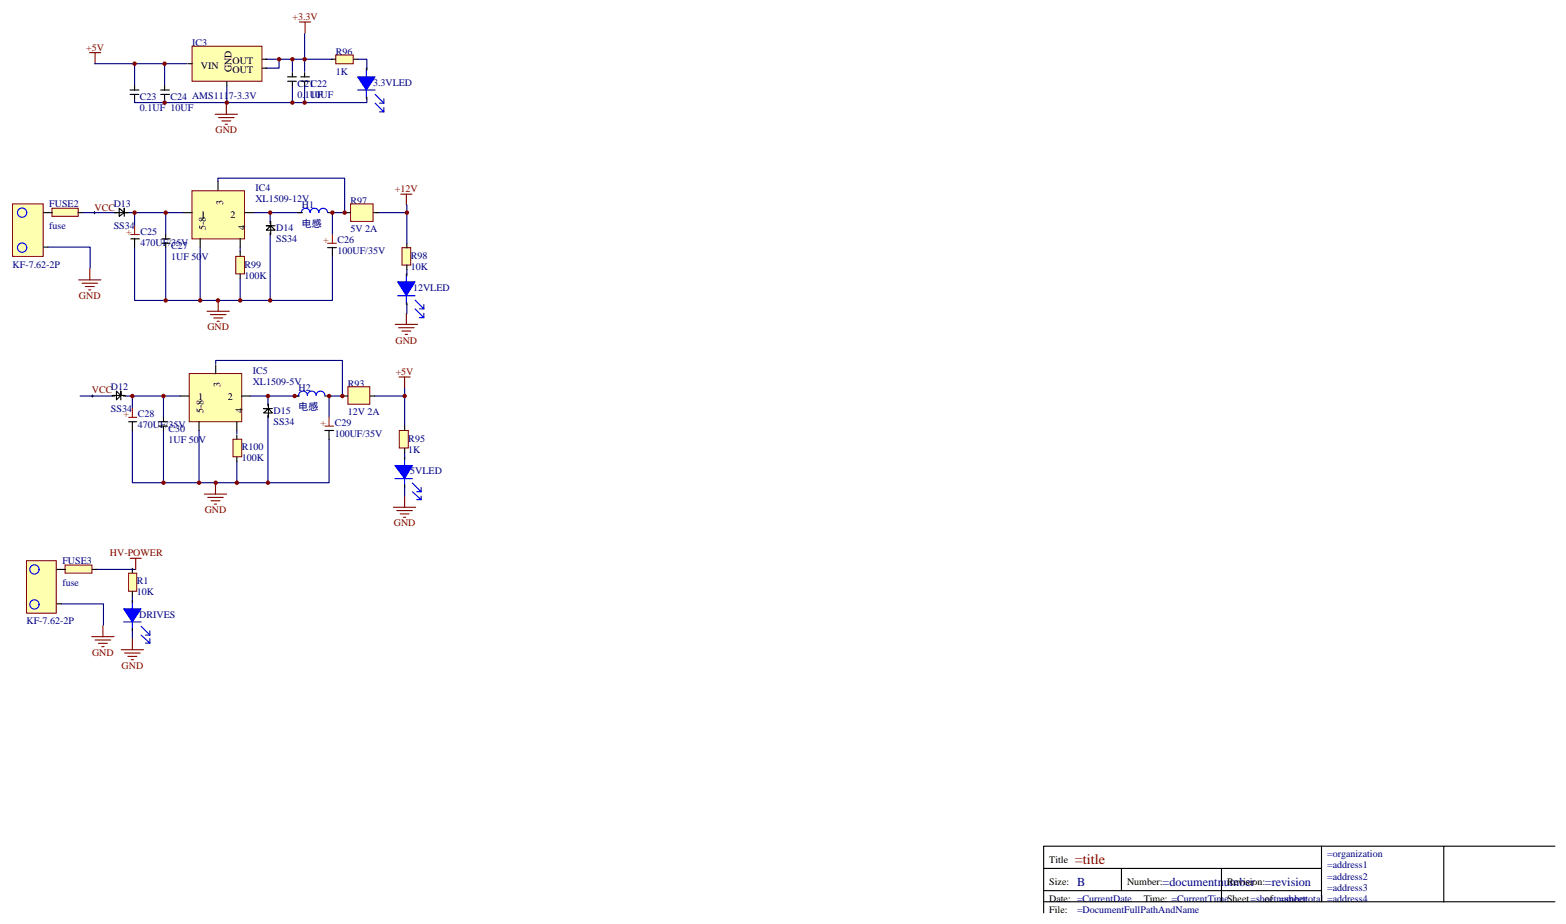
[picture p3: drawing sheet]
<svg xmlns="http://www.w3.org/2000/svg" width="497mm" height="293mm" viewBox="0 0 497 293" stroke-linecap="round" stroke-linejoin="round" font-family="sans-serif">
<path d="M331.3 275.6h88.2M356 275.6v7.1M387.7 275.6v10.6M419.5 268.6v17.6M458.3 268.6h-127v21.1M493.6 268.6h-35.3v17.6M331.3 286.2h162.3M331.3 282.7h88.2" fill="none" stroke="#000" stroke-width=".35"/>
<g fill="none" stroke="#800000" stroke-width=".35">
<path d="M28.4 16.7h3.5M30.2 16.7v3.5M95.1 7h3.5M96.8 7v3.5M68.3 36.3h7.1M69.4 37.3h4.9M70.4 38.4h2.9M71.5 39.4h.7M71.9 32.7v3.6M127.2 61.6h3.6M129 61.6v3.6M25 88.8h7"/>
<path d="M26 89.9h5M27.1 90.9h2.8M28.2 92h.7M28.5 85.3v3.5M65.7 98.8h7.1M66.8 99.9h4.9M69.3 95.3v3.5M129 99.4v3.6M67.9 100.9h2.8M68.9 102h.7M125.5 103h7M126.5 104h5"/>
<path d="M126.7 119.7h3.5M127.6 105.1h2.8M128.4 119.7v3.5M128.6 106.1h.7M64.9 156.8h7M65.9 157.9h5M67 158.9h2.8M68.1 160h.7M68.4 153.3v3.5M128.4 157.5v3.5M41.3 177.2h3.5M43.1 177.2v3.5"/>
<path d="M124.9 161h7.1M126 162.1h4.9M127 163.1h2.8M128.1 164.2h.7M32.7 198.5v3.6M29.1 202.1h7.1M30.2 203.1h4.9M31.3 204.2h2.8M32.3 205.2h.7M38.5 206.2h7M39.5 207.3h5M40.6 208.3h2.8"/>
<path d="M41.7 209.4h.7M42 202.7v3.5"/>
</g>
<path d="M29.7 67.5h.7M30 67.1v.7M29 125.7h.7M29.3 125.3v.7" fill="none" stroke="#000" stroke-width=".32"/>
<g fill="none" stroke="#000080" stroke-width=".35">
<path d="M84.3 18.8h21.2M88.6 18.8v2.8h-4.3M92.8 18.8v3.9M96.7 10.7v12M113.6 18.8h2.9v2.8M30 20.2h29.3M42.7 31.5v1.1h9.5M42.7 20.2v7.1M52.2 31.5v1.1h64.3v-1.1M52.2 20.2v7.1M72 27.3v5.3M92.8 27.3v5.3"/>
<path d="M96.7 27.3v5.3M69.2 57.6v-1h40.2v10.9h-3.9v7M15.2 78.4h13.4v6.7M26.1 67.5h10.3M41 67.5h1.7M42.7 78.4v17h62.8v-14.2M52.6 67.5v7M52.6 78.4v17M58.2 67.5h-15.5v4.2M63.5 78.4v17M76.2 78.4v1.4M80.5 67.5h15.1"/>
<path d="M85.8 67.5v2.8M85.8 74.5v20.9M109.4 67.5h.3M119.6 67.5h9.6M129.2 65v12.4M76.2 88.3v7.1M129.2 85.5v1.4M129.2 96.8v2.8M68.5 115.5v-1.1h40.2v11.3h-4.2v6.7M25.4 125.7h10.3M39.9 125.7h2.1M42 136.6v16.6h62.5v-13.7"/>
<path d="M51.9 125.7v6.7M51.9 136.6v16.6M57.2 125.7h-15.2v3.9M63.2 136.6v16.6M75.2 136.6v1.1M79.4 125.7h15.5M85.1 125.7v2.5M85.1 132.4v20.8M108.7 125.7h.3M118.9 125.7h9.5M128.4 123.2v12M75.2 146.5v6.7"/>
<path d="M128.4 143.7v1.4M128.4 154.6v2.8M19.4 191.7h13.4v6.7M30.4 180.7h12.7M42 189.2v1.4M42 200.1v2.5"/>
</g>
<path d="M61 14.7h22.2v11.1h-22.2z" fill="#ffffb0" stroke="#800000" stroke-width=".32"/>
<path d="M83.3 18.8h1.4M59.7 20.2h1.3M72 25.9v1.4M83.3 21.6h1.4M95.5 25.8h2.7M95.5 24.4h2.7M96.7 23v1.4M96.7 25.9v1.4" fill="none" stroke="#000" stroke-width=".35"/>
<path d="M106.6 17.5h5.5v2.7h-5.5z" fill="#ffffb0" stroke="#800000" stroke-width=".32"/>
<g fill="none" stroke="#000" stroke-width=".35">
<path d="M105.2 18.8h1.4M112.2 18.8h1.4M41.3 30h2.8M41.3 28.6h2.8M42.7 27.3v1.4M42.7 30.1v1.4M51 30h2.8M51 28.6h2.8M52.2 27.3v1.4M52.2 30.1v1.4M91.3 25.8h2.8M91.3 24.4h2.8"/>
<path d="M92.8 23v1.4M92.8 25.9v1.4M116.5 21.6v.7M116.5 30.8v.7"/>
</g>
<path d="M113.5 28.6h5.6M116.3 21.6v9.7M119.1 30l2.7 2.7M119.1 32.7l2.7 2.8M120.5 32.7h1.3M120.5 35.5h1.3M121.8 31.3v1.4M121.8 34.1v1.4" fill="none" stroke="#00f" stroke-width=".35"/>
<path d="M113.5 24.4h5.6l-2.8 4.2z" fill="#00f" stroke="#00f" stroke-width=".32"/>
<path d="M60.9 60.5h16.7v15.3h-16.7z" fill="#ffffb0" stroke="#800000" stroke-width=".32"/>
<g fill="none" stroke="#000" stroke-width=".35">
<path d="M69.2 57.6v2.8M36.4 67.5h3M39.9 67.5h.7M40.9 67.5h-1.5l-1.6-1.4v2.6l1.6-1.2v-1.4v2.6M41.5 75.8h2.8M42.7 75.6v2.8M51.4 75.8h2.6M51.4 77.2h2.6M52.6 74.5v1.4M52.6 77v1.4M58.2 67.5h2.8M63.5 75.6v2.8"/>
<path d="M76.2 75.6v2.8M77.7 67.5h2.8M85.8 70.3v.7M85.8 73.8v.7M85.9 70.3v1.4l-1.4 1.3h2.8l-1.4-1.3h-1.4h2.8M85.9 71.7v2.7M104 78.6h2.8M105.5 78.5v2.7"/>
</g>
<path d="M41.5 74.4h2.8M42.7 71.7v2.8M104 77.2h2.8M105.5 74.5v2.8" fill="none" stroke="#f00" stroke-width=".35"/>
<path d="M74.8 81.4h2.8v5.5h-2.8z" fill="#ffffb0" stroke="#800000" stroke-width=".32"/>
<path d="M76.2 79.8v1.4M76.2 86.9v1.4" fill="none" stroke="#000" stroke-width=".35"/>
<path d="M127.6 78.6h2.8v5.6h-2.8z" fill="#ffffb0" stroke="#800000" stroke-width=".32"/>
<path d="M94.6 67.5h1.4M104.1 67.5h1.4M129.2 77.4v1.4M129.2 84.1v1.4M129.2 86.9v.7M129.2 96.1v.7" fill="none" stroke="#000" stroke-width=".35"/>
<path d="M104 67.4a1.39 1.39 0 0 0-1.4-1.3 1.39 1.39 0 0 0-1.4 1.4 1.39 1.39 0 0 0-1.4-1.4 1.39 1.39 0 0 0-1.4 1.4 1.39 1.39 0 0 0-1.4-1.4 1.39 1.39 0 0 0-1.3 1.4M126.2 93.9h5.6M129 86.9v9.8M131.8 95.3l2.7 2.7M131.8 98l2.7 2.8M133.2 98h1.3M134.5 96.7v1.3M134.5 99.4v1.4M133.2 100.8h1.3" fill="none" stroke="#00f" stroke-width=".35"/>
<path d="M126.2 89.4h5.6l-2.8 4.5z" fill="#00f" stroke="#00f" stroke-width=".32"/>
<path d="M111.3 64.7h7.1v5.6h-7.1z" fill="#ffffb0" stroke="#800000" stroke-width=".32"/>
<path d="M109.7 67.5h1.4M118.6 67.5h1.4" fill="none" stroke="#000" stroke-width=".35"/>
<path d="M4 64.7h9.7v16.7h-9.7z" fill="#ffffb0" stroke="#800000" stroke-width=".32"/>
<g fill="none" stroke="#00f" stroke-width=".35">
<path d="M8.5 78.6a1.48 1.48 0 0 0-2.1-1.3 1.48 1.48 0 0 0-.4 2.4 1.48 1.48 0 0 0 2.4-.6l.1-.5"/>
<circle cx="7" cy="67.5" r="1.47"/>
</g>
<path d="M13.8 78.4h1.4M13.8 67.5h1.4" fill="none" stroke="#000" stroke-width=".35"/>
<path d="M16.5 66.1h8.3v2.6h-8.3z" fill="#ffffb0" stroke="#800000" stroke-width=".32"/>
<path d="M15.2 67.5h1.4M24.8 67.5h1.3" fill="none" stroke="#000" stroke-width=".35"/>
<path d="M60.1 118.6h16.6v15.3h-16.6z" fill="#ffffb0" stroke="#800000" stroke-width=".32"/>
<g fill="none" stroke="#000" stroke-width=".35">
<path d="M68.5 115.8v2.8M35.6 125.5h2.8M35.7 125.7h.7M39.2 125.7h.7M39.7 125.5h-1.3l-1.4-1.4v2.8l1.4-1.4v-1.4v2.8M40.8 133.9h2.6M42 133.9v2.7M50.3 133.9h2.8M50.3 135.2h2.8M51.9 132.4v1.4M51.9 135.2v1.4M57.2 125.7h2.8"/>
<path d="M63.2 133.9v2.7M75.2 133.9v2.7M76.6 125.7h2.8M85.1 128.2v.7M85.1 131.7v.7M85.2 128.3v1.4l-1.5 1.4h2.8l-1.3-1.4h-1.5h2.8M85.2 129.7v2.8M103.1 136.6h2.8M104.5 136.7v2.8"/>
</g>
<path d="M40.8 132.5h2.6M42 129.6v2.8M103.1 135.2h2.8M104.5 132.4v2.8" fill="none" stroke="#f00" stroke-width=".35"/>
<path d="M74 139.4h2.7v5.6h-2.7z" fill="#ffffb0" stroke="#800000" stroke-width=".32"/>
<path d="M75.2 138v1.4M75.2 145.1v1.4" fill="none" stroke="#000" stroke-width=".35"/>
<path d="M126.7 136.6h2.9v5.6h-2.9z" fill="#ffffb0" stroke="#800000" stroke-width=".32"/>
<path d="M93.5 125.7h1.4M103.1 125.7h1.4M128.4 135.2v1.4M128.4 142.3v1.4M128.4 145.1v.7M128.4 153.9v.7" fill="none" stroke="#000" stroke-width=".35"/>
<path d="M97.6 125.5a1.39 1.39 0 0 0-1.4-1.4 1.39 1.39 0 0 0-1.4 1.4M103.1 125.5a1.39 1.39 0 0 0-1.4-1.4 1.39 1.39 0 0 0-1.3 1.4 1.39 1.39 0 0 0-1.4-1.4 1.39 1.39 0 0 0-1.4 1.4M125.3 151.9h5.6M128.4 145v9.7M130.9 153.3l2.8 2.8M130.9 156.1l2.8 2.5M132.3 156.1h1.4M132.3 158.6h1.4M133.7 154.7v1.4M133.7 157.5v1.1" fill="none" stroke="#00f" stroke-width=".35"/>
<path d="M125.3 147.7h5.6l-2.5 4.2z" fill="#00f" stroke="#00f" stroke-width=".32"/>
<path d="M110.4 122.7h7v5.6h-7z" fill="#ffffb0" stroke="#800000" stroke-width=".32"/>
<path d="M109 125.7h1.4M117.5 125.7h1.4" fill="none" stroke="#000" stroke-width=".35"/>
<path d="M8.4 178h9.5v16.6h-9.5z" fill="#ffffb0" stroke="#800000" stroke-width=".32"/>
<g fill="none" stroke="#00f" stroke-width=".35">
<circle cx="10.9" cy="191.8" r="1.48"/>
<circle cx="10.9" cy="180.7" r="1.48"/>
</g>
<path d="M18 191.7h1.4M18 180.7h1.4" fill="none" stroke="#000" stroke-width=".35"/>
<path d="M20.7 179.3h8.5v2.6h-8.5z" fill="#ffffb0" stroke="#800000" stroke-width=".32"/>
<path d="M19.4 180.7h1.4M29.3 180.7h1.4" fill="none" stroke="#000" stroke-width=".35"/>
<path d="M40.8 181.9h2.6v5.8h-2.6z" fill="#ffffb0" stroke="#800000" stroke-width=".32"/>
<path d="M42 180.4v1.4M42 187.8v1.4M42 190.6v.7M42 199.4v.7" fill="none" stroke="#000" stroke-width=".35"/>
<path d="M39.2 197.4h5.6M42 190.5v9.7M44.8 198.8l2.8 2.8M44.8 201.6l2.8 2.5M46.2 201.6h1.4M46.2 204.1h1.4M47.6 200.2v1.4M47.6 202.7v1.4" fill="none" stroke="#00f" stroke-width=".35"/>
<path d="M39.2 193.2h5.6l-2.8 4.2z" fill="#00f" stroke="#00f" stroke-width=".32"/>
<g fill="#800000">
<circle cx="42" cy="125.7" r=".71"/>
<circle cx="42.7" cy="20.2" r=".71"/>
<circle cx="42.7" cy="67.5" r=".71"/>
<circle cx="51.9" cy="153.2" r=".71"/>
<circle cx="51.9" cy="125.7" r=".71"/>
<circle cx="52.2" cy="32.6" r=".71"/>
<circle cx="52.2" cy="20.2" r=".71"/>
<circle cx="52.6" cy="95.4" r=".71"/>
<circle cx="52.6" cy="67.5" r=".71"/>
<circle cx="63.2" cy="153.2" r=".71"/>
<circle cx="63.5" cy="95.4" r=".71"/>
<circle cx="68.5" cy="153.2" r=".71"/>
<circle cx="69.2" cy="95.4" r=".71"/>
<circle cx="72" cy="32.6" r=".71"/>
<circle cx="75.2" cy="153.2" r=".71"/>
<circle cx="76.2" cy="95.4" r=".71"/>
<circle cx="85.1" cy="153.2" r=".71"/>
<circle cx="85.1" cy="125.7" r=".71"/>
<circle cx="85.8" cy="95.4" r=".71"/>
<circle cx="85.8" cy="67.5" r=".71"/>
<circle cx="88.6" cy="18.8" r=".71"/>
<circle cx="92.8" cy="32.6" r=".71"/>
<circle cx="92.8" cy="18.8" r=".71"/>
<circle cx="93.5" cy="125.7" r=".71"/>
<circle cx="96.7" cy="32.6" r=".71"/>
<circle cx="96.7" cy="18.8" r=".71"/>
<circle cx="104.5" cy="125.7" r=".71"/>
<circle cx="105.5" cy="67.5" r=".71"/>
<circle cx="108.7" cy="125.7" r=".71"/>
<circle cx="109.4" cy="67.5" r=".71"/>
<circle cx="128.4" cy="125.7" r=".71"/>
<circle cx="129.2" cy="67.5" r=".71"/>
</g>
<text font-size="4.6" fill="#800000" x="341.2" y="274.2">=title</text>
<g font-size="3.9" fill="#000080">
<text x="341.9" y="281.3">B</text>
<text x="369" y="281.3">=documentnumber</text>
<text x="401.5" y="281.3">=revision</text>
</g>
<g font-size="3.2" fill="#800000">
<text x="92.8" y="6.4">+3.3V</text>
<text x="27.4" y="16.1">+5V</text>
<text x="68.4" y="42.3">GND</text>
<text x="125.4" y="61">+12V</text>
<text x="30" y="66.9">VCC</text>
<text x="25.1" y="94.9">GND</text>
<text x="65.8" y="104.9">GND</text>
<text x="125.6" y="109">GND</text>
<text x="125.6" y="119">+5V</text>
<text x="29.1" y="124.9">VCC</text>
<text x="65" y="162.9">GND</text>
<text x="125" y="167.1">GND</text>
<text x="34.9" y="176.6">HV-POWER</text>
<text x="29.2" y="208.1">GND</text>
<text x="38.6" y="212.3">GND</text>
</g>
<g font-size="3.2" fill="#000080">
<text x="61" y="14.7">IC3</text>
<text x="106.6" y="17.5">R96</text>
<text x="106.6" y="23.8">1K</text>
<text x="94.4" y="27.6">C21C22</text>
<text x="118.4" y="27.2">3.3VLED</text>
<text x="44.4" y="35.3">0.1UF 10UF</text>
<text x="44.4" y="31.7">C23</text>
<text x="54.1" y="31.7">C24 AMS1117-3.3V</text>
<text x="94.4" y="31.1">0.1UF</text>
<text x="98.6" y="31.1">10UF</text>
<text x="15.6" y="65.8">FUSE2</text>
<text x="36.1" y="65.7">D13</text>
<text x="81.1" y="64.1">XL1509-12V</text>
<text x="81.1" y="60.5">IC4</text>
<text x="111.3" y="64.7">R97</text>
<text x="95.8" y="66.1">H1</text>
<text x="15.6" y="72.8">fuse</text>
<text x="36.1" y="72.6">SS34</text>
<text x="44.6" y="78">470UF/35V</text>
<text x="44.6" y="74.4">C25</text>
<text x="87.7" y="77">SS34</text>
<text x="87.7" y="73.4">D14</text>
<text x="95.8" y="72.1">电感</text>
<text x="107.1" y="77.2">C26</text>
<text x="111.3" y="73.8">5V 2A</text>
<text x="54.3" y="82.5">1UF 50V</text>
<text x="54.3" y="79">C27</text>
<text x="107.1" y="80.7">100UF/35V</text>
<text x="130.4" y="82.1">R98</text>
<text x="4" y="84.9">KF-7.62-2P</text>
<text x="77.6" y="88.4">100K</text>
<text x="77.6" y="84.9">R99</text>
<text x="130.4" y="85.7">10K</text>
<text x="131.1" y="92.3">12VLED</text>
<text x="80.2" y="118.6">IC5</text>
<text x="35.2" y="123.8">D12</text>
<text x="80.2" y="122.1">XL1509-5V</text>
<text x="94.8" y="124.1">H2</text>
<text x="110.4" y="122.7">R93</text>
<text x="35.2" y="130.8">SS34</text>
<text x="86.8" y="131.5">D15</text>
<text x="94.8" y="130.1">电感</text>
<text x="110.4" y="131.8">12V 2A</text>
<text x="43.8" y="136">470UF/35V</text>
<text x="43.8" y="132.5">C28</text>
<text x="53.5" y="137">C30</text>
<text x="86.8" y="135">SS34</text>
<text x="106.3" y="135.2">C29</text>
<text x="53.5" y="140.6">1UF 50V</text>
<text x="76.7" y="142.9">R100</text>
<text x="106.3" y="138.8">100UF/35V</text>
<text x="129.6" y="143.7">1K</text>
<text x="129.6" y="140.2">R95</text>
<text x="76.7" y="146.5">100K</text>
<text x="130.3" y="150.5">5VLED</text>
<text x="19.8" y="179">FUSE3</text>
<text x="43.4" y="185.4">R1</text>
<text x="19.8" y="186.1">fuse</text>
<text x="43.4" y="189">10K</text>
<text x="44.2" y="196">DRIVES</text>
<text x="8.4" y="198.1">KF-7.62-2P</text>
<text x="421.3" y="272.1">=organization</text>
<text x="421.3" y="275.6">=address1</text>
<text x="421.3" y="279.2">=address2</text>
<text x="421.3" y="282.7">=address3</text>
<text x="341.9" y="289.7">=DocumentFullPathAndName</text>
</g>
<g font-size="3.2">
<text x="63.8" y="21.8">VIN</text>
<text x="73.4" y="23" transform="rotate(-90 73.4 23)">GND</text>
<text x="73.8" y="20.4">OUT</text>
<text x="73.8" y="23.2">OUT</text>
<text x="70.9" y="64.9" transform="rotate(-90 70.9 64.9)">3</text>
<text x="63.8" y="69.1">1</text>
<text x="73.2" y="69.1">2</text>
<text x="65.3" y="73" transform="rotate(-90 65.3 73)">5-8</text>
<text x="77.8" y="73" transform="rotate(-90 77.8 73)">4</text>
<text x="70" y="123" transform="rotate(-90 70 123)">3</text>
<text x="62.9" y="127.1">1</text>
<text x="64.6" y="131" transform="rotate(-90 64.6 131)">5-8</text>
<text x="72.3" y="127.1">2</text>
<text x="76.9" y="131" transform="rotate(-90 76.9 131)">4</text>
<text x="333.1" y="273.9">Title</text>
<text x="333.1" y="280.9">Size:</text>
<text x="357.8" y="280.9">Number:</text>
<text x="389.5" y="280.9">Revision:</text>
<text x="333.1" y="286.2">Date: =CurrentDate</text>
<text x="363" y="286.2">Time: =CurrentTimeSheet=sheetnumber</text>
<text x="401.5" y="286.2">of =sheettotal =address4</text>
<text x="333.1" y="289.7">File:</text>
</g>
<g font-size="3.2" fill="#f00">
<text x="40.1" y="74.4">+</text>
<text x="102.6" y="77.2">+</text>
<text x="39.2" y="132.5">+</text>
<text x="101.7" y="135.2">+</text>
</g>
</svg>
